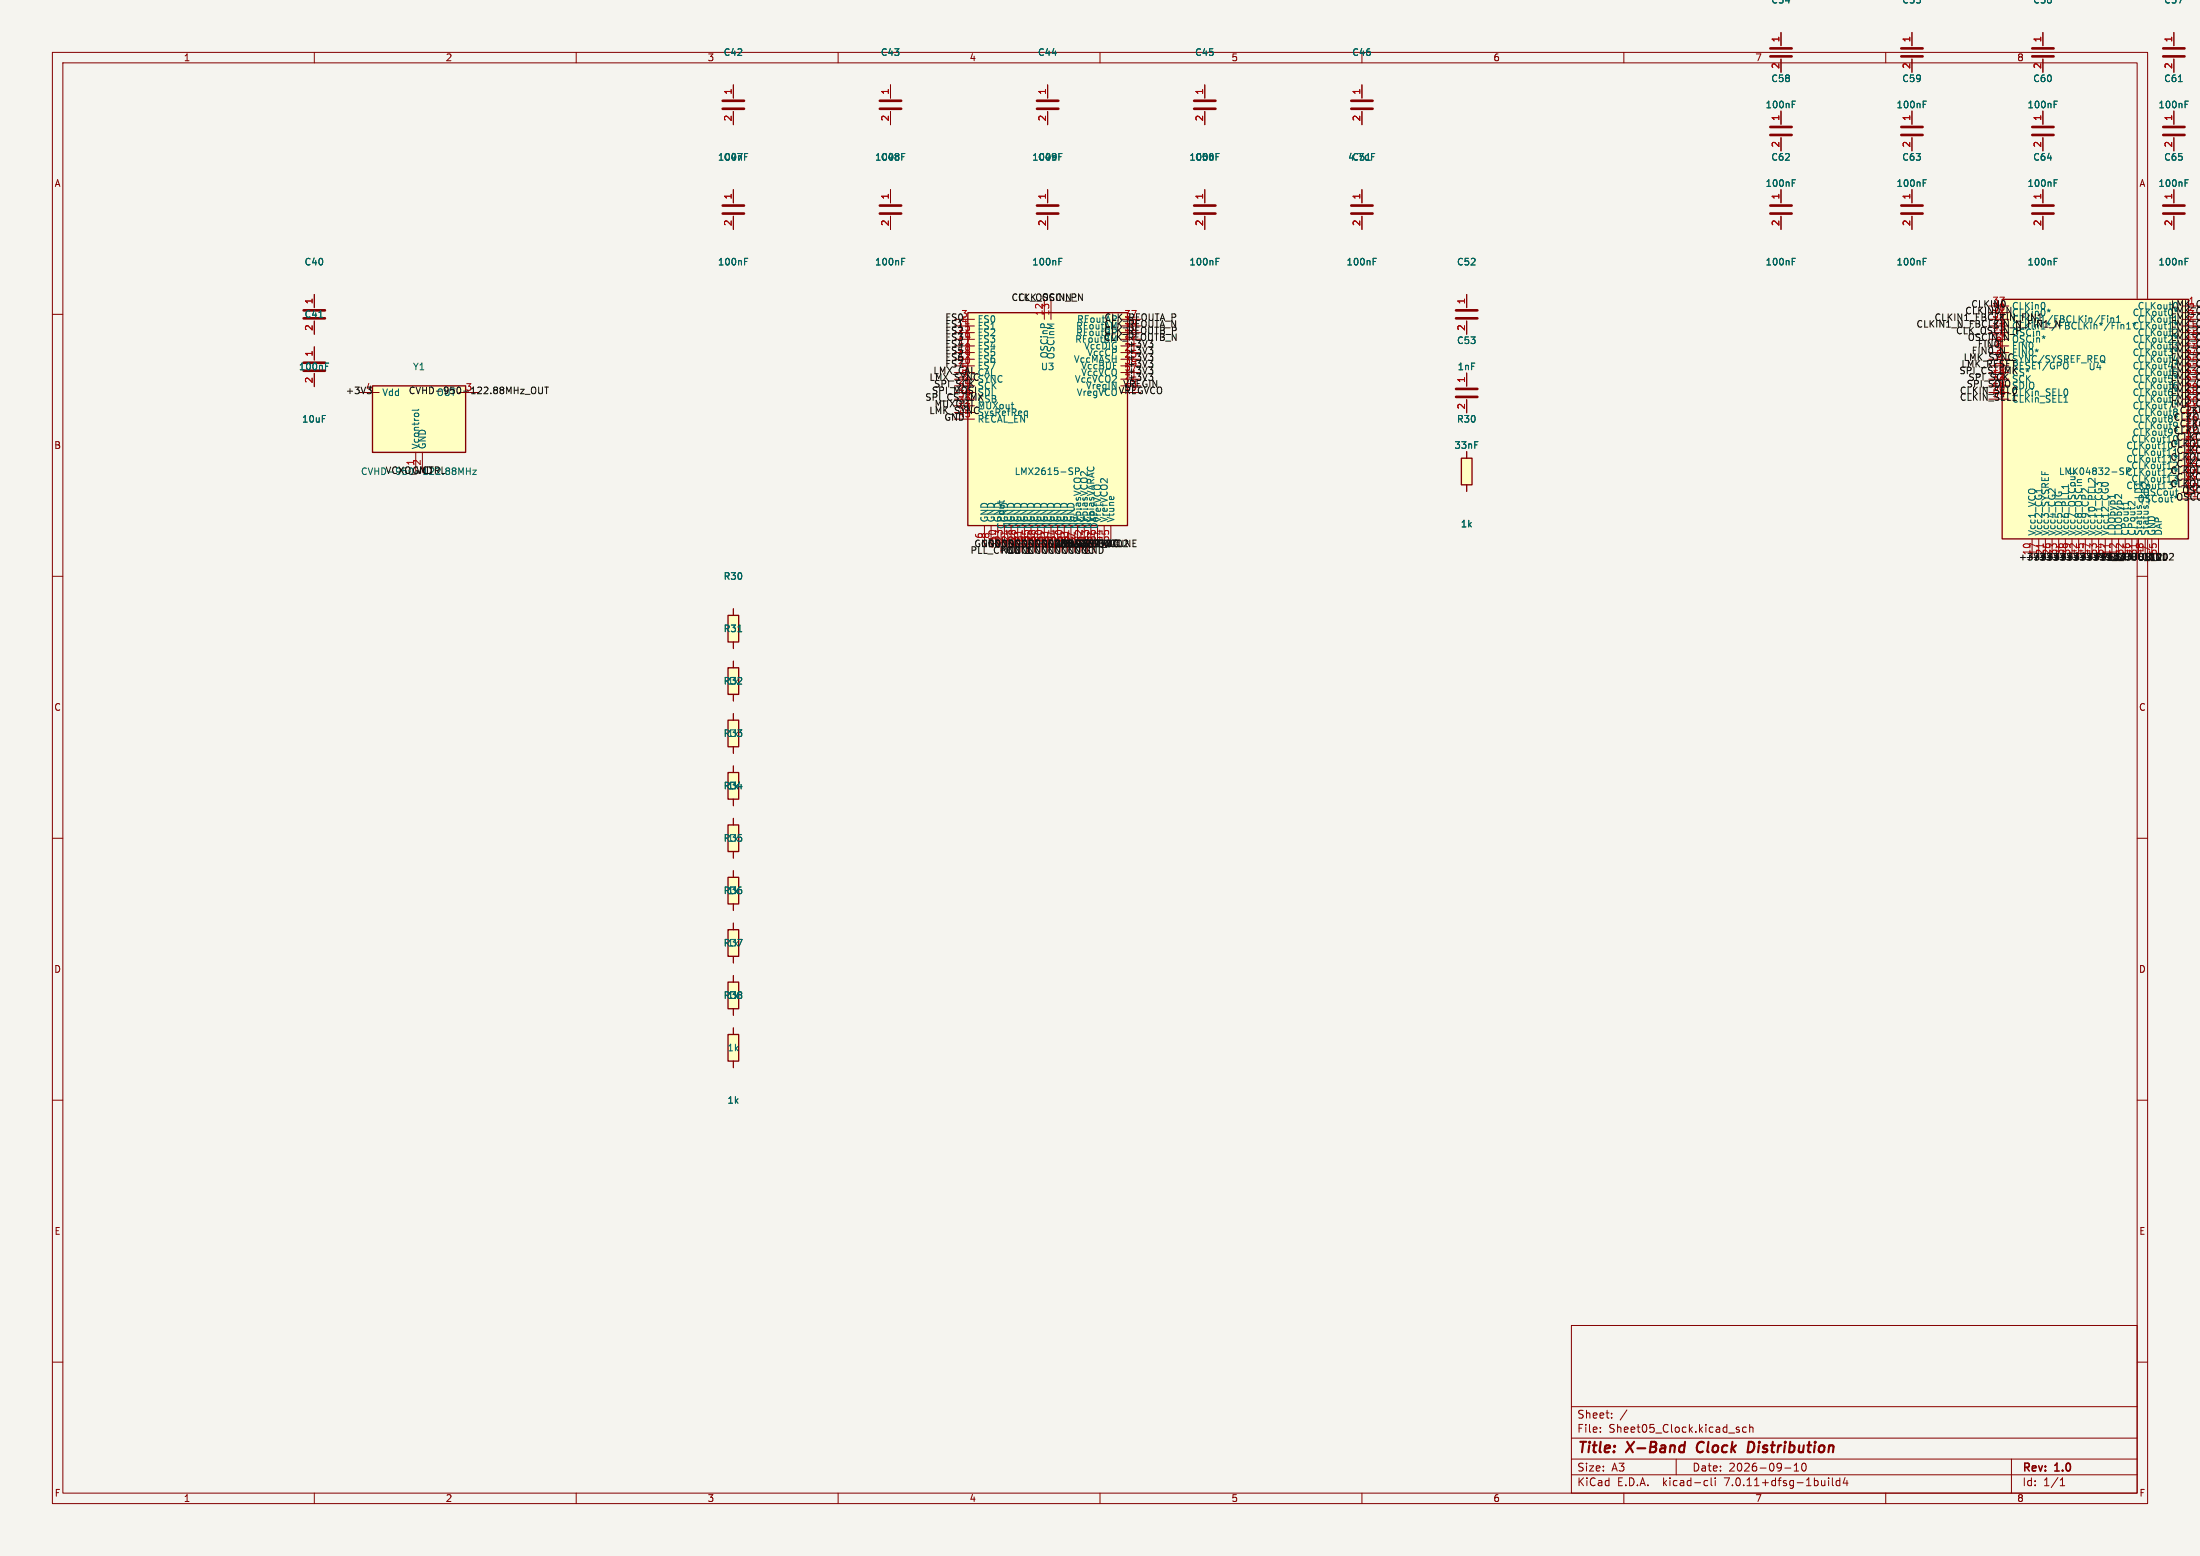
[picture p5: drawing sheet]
<svg xmlns="http://www.w3.org/2000/svg" width="420mm" height="297mm" viewBox="0 0 420 297" stroke-linecap="round" stroke-linejoin="round" font-family="sans-serif">
<path d="M0 0h420v297h-420z" fill="#f5f4ef" stroke="#f5f4ef" stroke-width=".19"/>
<g fill="none" stroke="#840000" stroke-width=".19">
<path d="M10 10h400v277h-400zM12 12h396v273h-396zM60 10v2M110 10v2M140 16.2v2.5M160 10v2M170 16.2v2.5M200 16.2v2.5M210 10v2M230 16.2v2.5M260 10v2M260 16.2v2.5"/>
<path d="M310 10v2M340 6.2v2.5M340 11.3v2.5M360 10v2M365 6.2v2.5M365 11.3v2.5M390 6.2v2.5M390 11.3v2.5M415 6.2v2.5M415 11.3v2.5M140 21.3v2.5M140 36.2v2.5"/>
<path d="M170 21.3v2.5M170 36.2v2.5M200 21.3v2.5M200 36.2v2.5M230 21.3v2.5M230 36.2v2.5M260 21.3v2.5M260 36.2v2.5M340 21.2v2.5M340 26.3v2.5M340 36.2v2.5M365 21.2v2.5"/>
<path d="M365 26.3v2.5M365 36.2v2.5M390 21.2v2.5M390 26.3v2.5M390 36.2v2.5M415 21.2v2.5M415 26.3v2.5M415 36.2v2.5M10 60h2M60 56.2v2.5M140 41.3v2.5M170 41.3v2.5"/>
<path d="M199.4 57.1v3.9M200 41.3v2.5M200.6 57.1v3.9M230 41.3v2.5M260 41.3v2.5M280 56.2v2.5M340 41.3v2.5M365 41.3v2.5M379.7 58.4h3.8M379.7 59.7h3.8M390 41.3v2.5M415 41.3v2.5"/>
<path d="M416.5 58.4h3.5M416.5 59.7h3.5M60 61.3v2.5M60 66.2v2.5M60 71.3v2.5M68.6 74.9h3.8M87.6 74.9h3.8M182.2 74.9h3.8M182.2 66h3.8M182.2 67.3h3.8M182.2 63.5h3.8M182.2 64.8h3.8"/>
<path d="M182.2 71.1h3.8M182.2 72.4h3.8M182.2 73.7h3.8M182.2 68.6h3.8M182.2 69.8h3.8M182.2 76.2h3.8M182.2 61h3.8M182.2 77.5h3.8M182.2 62.2h3.8M182.2 78.7h3.8M214 74.9h3.8M214 66h3.8"/>
<path d="M214 67.3h3.8M214 63.5h3.8M214 64.8h3.8M214 71.1h3.8M214 72.4h3.8M214 73.7h3.8M214 68.6h3.8M214 69.8h3.8M214 61h3.8M214 62.2h3.8M280 61.3v2.5M280 71.2v2.5"/>
<path d="M280 76.3v2.5M379.7 74.9h3.8M379.7 66h3.8M379.7 67.3h3.8M379.7 63.5h3.8M379.7 64.8h3.8M379.7 71.1h3.8M379.7 72.4h3.8M379.7 73.7h3.8M379.7 68.6h3.8M379.7 69.8h3.8M379.7 76.2h3.8"/>
<path d="M379.7 61h3.8M379.7 62.2h3.8M416.5 74.9h3.5M416.5 66h3.5M416.5 67.3h3.5M416.5 63.5h3.5M416.5 64.8h3.5M416.5 71.1h3.5M416.5 72.4h3.5M416.5 73.7h3.5M416.5 68.6h3.5M416.5 69.8h3.5"/>
<path d="M416.5 76.2h3.5M416.5 61h3.5M416.5 77.5h3.5M416.5 62.2h3.5M416.5 78.7h3.5M79.4 86.4v3.8M80.6 86.4v3.8M182.2 80h3.8M280 86.2v1.3M280 92.5v1.3M416.5 94h3.5M416.5 95.2h3.5"/>
<path d="M416.5 81.3h3.5M416.5 82.5h3.5M416.5 80h3.5M416.5 83.8h3.5M416.5 85.1h3.5M416.5 86.4h3.5M416.5 87.6h3.5M416.5 91.4h3.5M416.5 92.7h3.5M416.5 88.9h3.5M416.5 90.2h3.5M10 110h2"/>
<path d="M140 116.2v1.3M187.9 100.3v3.8M189.2 100.3v3.8M190.5 100.3v3.8M191.1 101.6v3.8M191.7 100.3v3.8M192.4 101.6v3.8M193 100.3v3.8M193.7 101.6v3.8M194.3 100.3v3.8M194.9 101.6v3.8M195.6 100.3v3.8"/>
<path d="M196.2 101.6v3.8M196.8 100.3v3.8M197.5 101.6v3.8M198.1 100.3v3.8M198.7 101.6v3.8M199.4 100.3v3.8M200 101.6v3.8M200.6 100.3v3.8M201.3 101.6v3.8M201.9 100.3v3.8M202.5 101.6v3.8M203.2 100.3v3.8"/>
<path d="M203.8 101.6v3.8M204.4 100.3v3.8M205.1 101.6v3.8M205.7 100.3v3.8M206.4 101.6v3.8M207 100.3v3.8M207.6 101.6v3.8M208.3 100.3v3.8M208.9 101.6v3.8M209.5 100.3v3.8M210.8 100.3v3.8M212.1 100.3v3.8"/>
<path d="M387.9 102.9v3.8M389.2 102.9v3.8M390.5 102.9v3.8M391.7 102.9v3.8M393 102.9v3.8M394.3 102.9v3.8M395.6 102.9v3.8M396.8 102.9v3.8M398.1 102.9v3.8M399.4 102.9v3.8M400.6 102.9v3.8M401.9 102.9v3.8"/>
<path d="M403.2 102.9v3.8M404.4 102.9v3.8M405.7 102.9v3.8M407 102.9v3.8M408 110h2M408.3 102.9v3.8M409.5 102.9v3.8M410.8 102.9v3.8M412.1 102.9v3.8M140 122.5v1.3M140 126.2v1.3M140 132.5v1.3"/>
<path d="M140 136.2v1.3M10 160h2M140 142.5v1.3M140 146.2v1.3M140 152.5v1.3M140 156.2v1.3M408 160h2M140 162.5v1.3M140 166.2v1.3M140 172.5v1.3M140 176.2v1.3M140 182.5v1.3"/>
<path d="M140 186.2v1.3M140 192.5v1.3M140 196.2v1.3M10 210h2M140 202.5v1.3M408 210h2M10 260h2M300 253h108v32h-108zM408 260h2M300 278.5h108M300 274.5h108M300 268.5h108"/>
<path d="M305.5 273.2v.2M305.5 272.5v.1M307.7 270.5v.2M307.7 269.8v.1M310.6 269.1l-1.3 1.9M320 278.5v3M331.7 272.9l.3 .1 .1 .2-.2 .2h-.3M331.7 272.4l.3 .1M333.4 272.5l-.5-.1-.2 .3 .1 .6h.6M334 272.5l.2-.1 .4 .1 .1 .9M334 271.9v1.5M342.5 279.7l.4-.4v1.5"/>
<path d="M344.2 279.4l.1-.1a.8 .8 0 0 1 .5 .7 .8 .8 0 0 1-.5 .8 1 1 0 0 1-.1-1.4zM384 278.5v6.5M60 285v2M110 285v2M160 285v2M210 285v2M260 285v2M300 281.5h108M310 285v2M325.6 282.6l.4 .1M326 283.5l-.4 .1M326.7 282.1v1.3l.2 .2"/>
<path d="M327.4 282.1v.1M327.4 282.6v1M340.7 280.2h1.2M342.5 280.8h.9M349.1 282.1v.1M349.1 282.6v1M349.8 282.1v1.3l.2 .2M351.2 282.7l-.4-.1-.3 .3 .2 .6h.5M351.2 282.1v1.5M352.2 282l-.3 1.1h.9M352.6 282.6v1M360 285v2"/>
<path d="M393.3 283.6h.9M393.3 282.5l.4-.4v1.5"/>
</g>
<path d="M321.7 275.2l-.3 2M324.2 275.5a1.27 1.27 0 0 0 0 1.6M334.6 275.3l-.7-.1-.3 2h.5l.5-.3" fill="none" stroke="#840000" stroke-width=".4"/>
<g fill="#ffffc2" stroke="#ffffc2" stroke-width=".19">
<path d="M279 87.5h2v5h-2z"/>
<path d="M139 117.5h2v5h-2z"/>
<path d="M71.1 73.7h17.8v12.7h-17.8z"/>
<path d="M382.2 57.1h35.6v45.8h-35.6z"/>
<path d="M184.8 59.7h30.4v40.6h-30.4z"/>
<path d="M139 127.5h2v5h-2z"/>
<path d="M139 187.5h2v5h-2z"/>
<path d="M139 167.5h2v5h-2z"/>
<path d="M139 177.5h2v5h-2z"/>
<path d="M139 197.5h2v5h-2z"/>
<path d="M139 147.5h2v5h-2z"/>
<path d="M139 137.5h2v5h-2z"/>
<path d="M139 157.5h2v5h-2z"/>
</g>
<g fill="none" stroke="#840000" stroke-width=".25">
<path d="M184.8 59.7h30.4v40.6h-30.4zM382.2 57.1h35.6v45.8h-35.6zM71.1 73.7h17.8v12.7h-17.8zM279 87.5h2v5h-2zM139 117.5h2v5h-2zM139 127.5h2v5h-2zM139 137.5h2v5h-2zM139 147.5h2v5h-2zM139 157.5h2v5h-2zM139 167.5h2v5h-2zM139 177.5h2v5h-2zM139 187.5h2v5h-2z"/>
<path d="M139 197.5h2v5h-2z"/>
</g>
<g fill="none" stroke="#840000" stroke-width=".51">
<path d="M138 19.2h4M168 19.2h4M198 19.2h4M228 19.2h4M258 19.2h4M338 10.8h4M338 9.2h4M363 10.8h4M363 9.2h4M388 10.8h4M388 9.2h4M413 10.8h4"/>
<path d="M413 9.2h4M138 20.8h4M138 39.2h4M168 20.8h4M168 39.2h4M198 20.8h4M198 39.2h4M228 20.8h4M228 39.2h4M258 20.8h4M258 39.2h4M338 39.2h4"/>
<path d="M338 25.8h4M338 24.2h4M363 39.2h4M363 25.8h4M363 24.2h4M388 39.2h4M388 25.8h4M388 24.2h4M413 39.2h4M413 25.8h4M413 24.2h4M58 59.2h4"/>
<path d="M138 40.8h4M168 40.8h4M198 40.8h4M228 40.8h4M258 40.8h4M278 59.2h4M338 40.8h4M363 40.8h4M388 40.8h4M413 40.8h4M58 60.8h4M58 70.8h4"/>
<path d="M58 69.2h4M278 75.8h4M278 74.2h4M278 60.8h4"/>
</g>
<g fill="none" stroke="#006464" stroke-width=".19">
<path d="M342.1 19.9h.5M342.1 19.3h.7M367.1 19.9h.5M367.1 19.3h.7M392.1 19.9h.5M392.1 19.3h.7M415.9 15.6h.7M417.1 19.9h.5M417.1 19.3h.7M142.1 29.9h.5M142.1 29.3h.7M172.1 29.9h.5"/>
<path d="M172.1 29.3h.7M202.1 29.9h.5M202.1 29.3h.7M232.1 29.9h.5M232.1 29.3h.7M261.8 29.3h.6M342.1 34.9h.5M342.1 34.3h.7M367.1 34.9h.5M367.1 34.3h.7M392.1 34.9h.5M392.1 34.3h.7"/>
<path d="M417.1 34.9h.5M417.1 34.3h.7M142.1 49.9h.5M142.1 49.3h.7M172.1 49.9h.5M172.1 49.3h.7M202.1 49.9h.5M202.1 49.3h.7M232.1 49.9h.5M232.1 49.3h.7M262.1 49.9h.5M262.1 49.3h.7"/>
<path d="M342.1 49.9h.5M342.1 49.3h.7M367.1 49.9h.5M367.1 49.3h.7M390.3 58l.1 .5M390.8 59.2l.3 .1M391.1 59v.3M391.1 59.3l-.2 .2M391.1 59.3l.2 .2M391.4 59.2l-.3 .1M392.1 49.9h.5M392.1 49.3h.7"/>
<path d="M417.1 49.9h.5M417.1 49.3h.7M60.9 60.6h.7M62.1 69.9h.5M62.1 69.3h.7M79.2 78.9h.6M79.9 78.1l-.1 .2h-1.1M193 77.2h.5M195.8 78.5h.3M196.1 78.5v1.2M389.1 66.8l-.3 .1M390.4 64.3l-.3 .1"/>
<path d="M394 76.8h.7M394.6 74.4l.1 .3-.1 .7M401.3 60.9h.4M401.3 60.3h.6M401.8 69.2l.1 .1M402.4 60.3v.1M402.4 60.7v.8M403 60.7v.8M403 60.8l.1-.1h.4v.8M404.1 61.5h.7M404.1 60.6l.3-.3v1.2M404.3 61.5v.2"/>
<path d="M404.3 62v.8M404.9 62v.8M404.9 62.1l.2-.1h.3v.8M406 62.8h.7M406 61.9l.4-.4v1.3M87.6 90.6v-1.3l.4 .9 .4-.9v1.3M89 89.3v1.3M89 89.9h.8M89.8 89.3v1.3M90.3 89.7h.6l-.6 .9h.6M204.6 89.3l.2 .1M204.7 90l.1 .2-.1 .3"/>
<path d="M205.3 90l.6-.1 .1-.2v-.3l-.7-.1v1.3M206.4 90.1h.4M394.9 92.9h-1.3l.3 .2M396.7 91.5h.7M397.9 93.4l.8 .7M398.7 91.4v.4M399.9 91.3v.8l-.7-.7M401 92.1l.2 .2M401.3 92.3l.4-.2 .7 .2M404.9 89.9l.4 .1M404.9 89.3l.5 .1M405.3 90.5l-.4 .1"/>
<path d="M406.3 96l.2-.3 .3 .1 .8 .7M140.9 120.6h.7"/>
</g>
<path d="M190.8 101.3h.3M204 101.3v.7M207.3 101.3h.3" fill="none" stroke="#a90000" stroke-width=".19"/>
<g fill="none" stroke="#0f0f0f" stroke-width=".19">
<path d="M206.6 56.1v1.3l-.7-1.3v1.3M101.5 74.1l.2-.2a.43 .43 0 0 1 .6 .4v.4a.42 .42 0 0 1-.4 .5 .42 .42 0 0 1-.5-.5zM102.8 73.9v1l.3 .3h.2l.3-.3v-1M104 73.9h.7M104.3 73.9v1.3M180.8 65v1.3M217 67.5h.8l-.4 .5 .3 .1 .1 .2v.3l-.3 .2M217 68.8h.8l-.4 .5h.3l.1 .2v.3l-.3 .3M217 70.1h.8l-.4 .5h.3l.1 .2v.3l-.3 .2M217 71.3h.8l-.4 .5 .3 .1 .1 .5M217.1 67.5h.1M217.1 68.7l.1 .1"/>
<path d="M217.1 70l.1 .1M217.1 71.3h.1M217.8 67v.3l-.3 .2M218.1 66.3l.5 1.2 .4-1.2M218.1 67.5l.5 1.3 .4-1.3M218.1 68.8l.5 1.3 .4-1.3M218.1 70.1l.5 1.2 .4-1.2M218.1 71.3l.5 1.3 .4-1.3M219.3 67.5h.8l-.4 .5 .3 .1 .1 .2v.3l-.3 .2M219.3 66.3h.8l-.4 .4M219.3 68.8h.8l-.4 .5h.3l.1 .2v.3l-.3 .3M219.3 70.1h.8l-.4 .5h.3l.1 .2v.3l-.3 .2"/>
<path d="M219.3 71.3h.8l-.4 .5 .3 .1 .1 .5M219.3 67.4l.2 .1M219.3 68.7l.2 .1M219.3 69.9l.2 .2M219.3 71.2l.2 .1M219.8 66.7l.3 .3v.3l-.3 .2M220.1 66l-.3 .3M209.9 104.4v1.2l.6-.2M385.7 106.4h1M391.7 105.6l-.4 1.3 .2-.2v-.3M391.7 106.4l-.1 .4-.5 .1M392.1 105.6l.4 1.3"/>
<path d="M392.2 106.8l.2 .1M392.5 105.9v1M392.8 106.4v.3l-.3 .2M393 105.6l-.5 1.3M393 106.4v.3l-.2 .2-.8-.1M393.4 105.6l.4 1.3M393.5 106.8l.2 .1M393.8 105.9v1M394 106.4v.3l-.2 .2M394.2 105.6l-.4 1.3M394.3 106.4v.3l-.3 .2-.7-.1M394.6 105.6l.5 1.3"/>
<path d="M394.8 106.8l.1 .1M395.1 105.9v1M395.3 106.4v.3l-.2 .2M395.5 105.6l-.4 1.3M395.6 106.4v.3l-.3 .2-.8-.1M395.9 105.6l.4 1.3-.5-.1M396 106.8l.2 .1"/>
</g>
<g font-size="2.8" fill="#840000">
<text x="301" y="277.9">Title:</text>
<text x="310.6" y="277.9">X-Band</text>
<text x="324.8" y="277.9">Clock</text>
<text x="335.3" y="277.9">Distribution</text>
</g>
<g font-size="2.1" fill="#840000">
<text x="301" y="273.7">File:</text>
<text x="301" y="271">Sheet:</text>
<text x="307.1" y="273.7">Sheet05_Clock.kicad_sch</text>
<text x="301" y="281.1">Size:</text>
<text x="307.6" y="281.1">A3</text>
<text x="323" y="281.1">Date:</text>
<text x="330" y="281.1">2026-09-10</text>
<text x="386" y="281.3">Rev:</text>
<text x="392.4" y="281.3">1.0</text>
<text x="301" y="283.9">KiCad</text>
<text x="308.7" y="283.9">E.D.A.</text>
<text x="317.6" y="283.9">kicad-cli</text>
<text x="329.5" y="283.9">7.0.11+dfsg-1build4</text>
<text x="386" y="283.9">Id:</text>
<text x="390.1" y="283.9">1/1</text>
</g>
<g font-size="1.8" fill="#006464">
<text x="338.1" y=".9">C54</text>
<text x="363.1" y=".9">C55</text>
<text x="388.1" y=".9">C56</text>
<text x="413.1" y=".9">C57</text>
<text x="138.1" y="10.9">C42</text>
<text x="168.1" y="10.9">C43</text>
<text x="198.1" y="10.9">C44</text>
<text x="228.1" y="10.9">C45</text>
<text x="258.1" y="10.9">C46</text>
<text x="338.1" y="15.9">C58</text>
<text x="363.1" y="15.9">C59</text>
<text x="388.1" y="15.9">C60</text>
<text x="413.1" y="15.9">C61</text>
<text x="337" y="20.9">100nF</text>
<text x="362" y="20.9">100nF</text>
<text x="387" y="20.9">100nF</text>
<text x="412" y="20.9">100nF</text>
<text x="137" y="30.9">100nF</text>
<text x="138.1" y="30.9">C47</text>
<text x="167" y="30.9">100nF</text>
<text x="168.1" y="30.9">C48</text>
<text x="197" y="30.9">100nF</text>
<text x="198.1" y="30.9">C49</text>
<text x="227" y="30.9">100nF</text>
<text x="228.1" y="30.9">C50</text>
<text x="257.3" y="30.9">4.7uF</text>
<text x="258.1" y="30.9">C51</text>
<text x="337" y="35.9">100nF</text>
<text x="338.1" y="30.9">C62</text>
<text x="362" y="35.9">100nF</text>
<text x="363.1" y="30.9">C63</text>
<text x="387" y="35.9">100nF</text>
<text x="388.1" y="30.9">C64</text>
<text x="412" y="35.9">100nF</text>
<text x="413.1" y="30.9">C65</text>
<text x="58.1" y="50.9">C40</text>
<text x="137" y="50.9">100nF</text>
<text x="167" y="50.9">100nF</text>
<text x="197" y="50.9">100nF</text>
<text x="227" y="50.9">100nF</text>
<text x="257" y="50.9">100nF</text>
<text x="278.1" y="50.9">C52</text>
<text x="337" y="50.9">100nF</text>
<text x="362" y="50.9">100nF</text>
<text x="387" y="50.9">100nF</text>
<text x="412" y="50.9">100nF</text>
<text x="58.1" y="60.9">C41</text>
<text x="186.5" y="64.4">FS2</text>
<text x="186.5" y="65.6">FS3</text>
<text x="186.5" y="61.8">FS0</text>
<text x="186.5" y="63.1">FS1</text>
<text x="205.2" y="65.6">RFoutBM</text>
<text x="278.1" y="65.9">C53</text>
<text x="407" y="65.6">CLKout2*LMK_CL</text>
<text x="407" y="60.5">CLKout0*LMK_CL</text>
<text x="407" y="63.1">CLKout1*LMK_CL</text>
<text x="57" y="70.9">100nF</text>
<text x="78.7" y="70.9">Y1</text>
<text x="186.5" y="66.9">FS4</text>
<text x="186.5" y="68.2">FS5</text>
<text x="186.5" y="69.4">FS6</text>
<text x="198.6" y="70.9">U3</text>
<text x="200.2" y="68.5" transform="rotate(-90 200.2 68.5)">OSCinP</text>
<text x="201.5" y="68.7" transform="rotate(-90 201.5 68.7)">OSCinM</text>
<text x="204.9" y="69.4">VccMASH</text>
<text x="206.3" y="70.7">VccBUF</text>
<text x="206.3" y="72">VccVCO</text>
<text x="207.5" y="68.2">VccCP</text>
<text x="278.2" y="70.9">1nF</text>
<text x="398.6" y="70.9">U4</text>
<text x="407" y="68.2">CLKout3*LMK_CL</text>
<text x="407" y="70.7">CLKout4*LMK_CL</text>
<text x="72.9" y="75.8">Vdd</text>
<text x="177.3" y="72.9">LMX_SYNCSYNC</text>
<text x="205.1" y="73.2">VccVCO2</text>
<text x="207.2" y="74.5">VregIN</text>
<text x="407" y="73.2">CLKout5*LMK_CL</text>
<text x="407" y="75.8">CLKout6*LMK_CL</text>
<text x="57.6" y="80.9">10uF</text>
<text x="278.1" y="80.9">R30</text>
<text x="407" y="78.3">CLKout7*LMK_CL</text>
<text x="407" y="83.4">CLKout9*CLKOUT</text>
<text x="407" y="80.9">CLKout8*CLKOUT</text>
<text x="80.2" y="85.8" transform="rotate(-90 80.2 85.8)">Vcontrol</text>
<text x="81.5" y="85.8" transform="rotate(-90 81.5 85.8)">GND</text>
<text x="277.6" y="85.9">33nF</text>
<text x="405.8" y="85.9">CLKout10*CLKOUT</text>
<text x="405.8" y="88.5">CLKout11*CLKOUT</text>
<text x="408.2" y="85.9">B</text>
<text x="68.8" y="90.9">CVHD-950-122.88MHz</text>
<text x="193.6" y="90.9">LMX2615-SP</text>
<text x="393" y="90.9">LMK04832-SP</text>
<text x="405.8" y="93.6">CLKout13*CLKOUT</text>
<text x="405.8" y="91">CLKout12*CLKOUT</text>
<text x="188.8" y="99.8" transform="rotate(-90 188.8 99.8)">GND</text>
<text x="190.1" y="99.8" transform="rotate(-90 190.1 99.8)">GND</text>
<text x="191.3" y="99.8" transform="rotate(-90 191.3 99.8)">GND</text>
<text x="192" y="101.1" transform="rotate(-90 192 101.1)">CPout</text>
<text x="192.6" y="99.8" transform="rotate(-90 192.6 99.8)">GND</text>
<text x="193.2" y="101.1" transform="rotate(-90 193.2 101.1)">NC</text>
<text x="193.9" y="99.8" transform="rotate(-90 193.9 99.8)">GND</text>
<text x="194.5" y="101.1" transform="rotate(-90 194.5 101.1)">NC</text>
<text x="195.1" y="99.8" transform="rotate(-90 195.1 99.8)">GND</text>
<text x="195.8" y="101.1" transform="rotate(-90 195.8 101.1)">NC</text>
<text x="196.4" y="99.8" transform="rotate(-90 196.4 99.8)">GND</text>
<text x="197.1" y="101.1" transform="rotate(-90 197.1 101.1)">NC</text>
<text x="197.7" y="99.8" transform="rotate(-90 197.7 99.8)">GND</text>
<text x="198.3" y="101.1" transform="rotate(-90 198.3 101.1)">NC</text>
<text x="199" y="99.8" transform="rotate(-90 199 99.8)">GND</text>
<text x="199.6" y="101.1" transform="rotate(-90 199.6 101.1)">NC</text>
<text x="200.2" y="99.8" transform="rotate(-90 200.2 99.8)">GND</text>
<text x="200.9" y="101.1" transform="rotate(-90 200.9 101.1)">NC</text>
<text x="201.5" y="99.8" transform="rotate(-90 201.5 99.8)">GND</text>
<text x="202.1" y="101.1" transform="rotate(-90 202.1 101.1)">NC</text>
<text x="202.8" y="99.8" transform="rotate(-90 202.8 99.8)">GND</text>
<text x="203.4" y="101.1" transform="rotate(-90 203.4 101.1)">NC</text>
<text x="204" y="99.8" transform="rotate(-90 204 99.8)">GND</text>
<text x="204.7" y="101.1" transform="rotate(-90 204.7 101.1)">NC</text>
<text x="205.3" y="99.8" transform="rotate(-90 205.3 99.8)">GND</text>
<text x="205.9" y="101.1" transform="rotate(-90 205.9 101.1)">NC</text>
<text x="206.6" y="99.8" transform="rotate(-90 206.6 99.8)">VbiasVCO</text>
<text x="207.2" y="101.1" transform="rotate(-90 207.2 101.1)">NC</text>
<text x="207.8" y="99.8" transform="rotate(-90 207.8 99.8)">VbiasVCO2</text>
<text x="208.5" y="101.1" transform="rotate(-90 208.5 101.1)">NC</text>
<text x="209.1" y="99.8" transform="rotate(-90 209.1 99.8)">VbiasVARAC</text>
<text x="209.8" y="101.1" transform="rotate(-90 209.8 101.1)">DAP</text>
<text x="210.4" y="99.8" transform="rotate(-90 210.4 99.8)">VrefVCO</text>
<text x="211.7" y="99.8" transform="rotate(-90 211.7 99.8)">VrefVCO2</text>
<text x="212.9" y="99.8" transform="rotate(-90 212.9 99.8)">Vtune</text>
<text x="278.8" y="100.9">1k</text>
<text x="388.8" y="102.4" transform="rotate(-90 388.8 102.4)">Vcc1_VCO</text>
<text x="390.1" y="102.4" transform="rotate(-90 390.1 102.4)">Vcc2_CG1</text>
<text x="391.3" y="102.4" transform="rotate(-90 391.3 102.4)">Vcc3_SYSREF</text>
<text x="392.6" y="102.4" transform="rotate(-90 392.6 102.4)">Vcc4_CG2</text>
<text x="393.9" y="102.4" transform="rotate(-90 393.9 102.4)">Vcc5_DIG</text>
<text x="395.1" y="102.4" transform="rotate(-90 395.1 102.4)">Vcc6_PLL1</text>
<text x="396.4" y="102.4" transform="rotate(-90 396.4 102.4)">Vcc7_OSCout</text>
<text x="397.7" y="102.4" transform="rotate(-90 397.7 102.4)">Vcc8_OSCin</text>
<text x="399" y="102.4" transform="rotate(-90 399 102.4)">Vcc9_CP2</text>
<text x="400.2" y="102.4" transform="rotate(-90 400.2 102.4)">Vcc10_PLL2</text>
<text x="401.5" y="102.4" transform="rotate(-90 401.5 102.4)">Vcc11_CG3</text>
<text x="402.8" y="102.4" transform="rotate(-90 402.8 102.4)">Vcc12_CG0</text>
<text x="404" y="102.4" transform="rotate(-90 404 102.4)">LDObyp1</text>
<text x="405.3" y="102.4" transform="rotate(-90 405.3 102.4)">LDObyp2</text>
<text x="406.6" y="102.4" transform="rotate(-90 406.6 102.4)">CPout1</text>
<text x="407.8" y="102.4" transform="rotate(-90 407.8 102.4)">CPout2</text>
<text x="409.1" y="102.4" transform="rotate(-90 409.1 102.4)">Status_LD1</text>
<text x="410.4" y="102.4" transform="rotate(-90 410.4 102.4)">Status_LD2</text>
<text x="411.7" y="102.4" transform="rotate(-90 411.7 102.4)">GND</text>
<text x="412.9" y="102.4" transform="rotate(-90 412.9 102.4)">DAP</text>
<text x="138.1" y="110.9">R30</text>
<text x="138.1" y="120.9">R31</text>
<text x="138.1" y="130.9">R32</text>
<text x="138.8" y="130.9">1k</text>
<text x="138.1" y="140.9">R33</text>
<text x="138.8" y="140.9">1k</text>
<text x="138.1" y="150.9">R34</text>
<text x="138.8" y="150.9">1k</text>
<text x="138.1" y="160.9">R35</text>
<text x="138.8" y="160.9">1k</text>
<text x="138.1" y="170.9">R36</text>
<text x="138.8" y="170.9">1k</text>
<text x="138.1" y="180.9">R37</text>
<text x="138.8" y="180.9">1k</text>
<text x="138.1" y="190.9">R38</text>
<text x="138.8" y="190.9">1k</text>
<text x="138.8" y="200.9">1k</text>
<text x="138.8" y="210.9">1k</text>
</g>
<g font-size="1.8" fill="#840000">
<text x="35" y="11.9">1</text>
<text x="85" y="11.9">2</text>
<text x="135" y="11.9">3</text>
<text x="185" y="11.9">4</text>
<text x="235" y="11.9">5</text>
<text x="285" y="11.9">6</text>
<text x="335" y="11.9">7</text>
<text x="385" y="11.9">8</text>
<text x="10.3" y="35.9">A</text>
<text x="408.3" y="35.9">A</text>
<text x="10.3" y="85.9">B</text>
<text x="10.3" y="135.9">C</text>
<text x="408.2" y="135.9">C</text>
<text x="10.3" y="185.9">D</text>
<text x="408.2" y="185.9">D</text>
<text x="10.3" y="235.9">E</text>
<text x="408.3" y="235.9">E</text>
<text x="10.3" y="285.9">F</text>
<text x="35" y="286.9">1</text>
<text x="85" y="286.9">2</text>
<text x="135" y="286.9">3</text>
<text x="185" y="286.9">4</text>
<text x="235" y="286.9">5</text>
<text x="285" y="286.9">6</text>
<text x="335" y="286.9">7</text>
<text x="385" y="286.9">8</text>
<text x="408.3" y="285.9">F</text>
</g>
<g font-size="1.8" fill="#a90000">
<text x="339.7" y="8.2" transform="rotate(-90 339.7 8.2)">1</text>
<text x="364.7" y="8.2" transform="rotate(-90 364.7 8.2)">1</text>
<text x="389.7" y="8.2" transform="rotate(-90 389.7 8.2)">1</text>
<text x="414.7" y="8.2" transform="rotate(-90 414.7 8.2)">1</text>
<text x="339.7" y="13.2" transform="rotate(-90 339.7 13.2)">2</text>
<text x="364.7" y="13.2" transform="rotate(-90 364.7 13.2)">2</text>
<text x="389.7" y="13.2" transform="rotate(-90 389.7 13.2)">2</text>
<text x="414.7" y="13.2" transform="rotate(-90 414.7 13.2)">2</text>
<text x="139.7" y="23.2" transform="rotate(-90 139.7 23.2)">2</text>
<text x="139.7" y="18.2" transform="rotate(-90 139.7 18.2)">1</text>
<text x="169.7" y="23.2" transform="rotate(-90 169.7 23.2)">2</text>
<text x="169.7" y="18.2" transform="rotate(-90 169.7 18.2)">1</text>
<text x="199.7" y="23.2" transform="rotate(-90 199.7 23.2)">2</text>
<text x="199.7" y="18.2" transform="rotate(-90 199.7 18.2)">1</text>
<text x="229.7" y="23.2" transform="rotate(-90 229.7 23.2)">2</text>
<text x="229.7" y="18.2" transform="rotate(-90 229.7 18.2)">1</text>
<text x="259.7" y="23.2" transform="rotate(-90 259.7 23.2)">2</text>
<text x="259.7" y="18.2" transform="rotate(-90 259.7 18.2)">1</text>
<text x="339.7" y="23.2" transform="rotate(-90 339.7 23.2)">1</text>
<text x="364.7" y="23.2" transform="rotate(-90 364.7 23.2)">1</text>
<text x="389.7" y="23.2" transform="rotate(-90 389.7 23.2)">1</text>
<text x="414.7" y="23.2" transform="rotate(-90 414.7 23.2)">1</text>
<text x="339.7" y="28.2" transform="rotate(-90 339.7 28.2)">2</text>
<text x="364.7" y="28.2" transform="rotate(-90 364.7 28.2)">2</text>
<text x="389.7" y="28.2" transform="rotate(-90 389.7 28.2)">2</text>
<text x="414.7" y="28.2" transform="rotate(-90 414.7 28.2)">2</text>
<text x="139.7" y="38.2" transform="rotate(-90 139.7 38.2)">1</text>
<text x="169.7" y="38.2" transform="rotate(-90 169.7 38.2)">1</text>
<text x="199.7" y="38.2" transform="rotate(-90 199.7 38.2)">1</text>
<text x="229.7" y="38.2" transform="rotate(-90 229.7 38.2)">1</text>
<text x="259.7" y="38.2" transform="rotate(-90 259.7 38.2)">1</text>
<text x="339.7" y="38.2" transform="rotate(-90 339.7 38.2)">1</text>
<text x="364.7" y="38.2" transform="rotate(-90 364.7 38.2)">1</text>
<text x="389.7" y="38.2" transform="rotate(-90 389.7 38.2)">1</text>
<text x="414.7" y="38.2" transform="rotate(-90 414.7 38.2)">1</text>
<text x="139.7" y="43.2" transform="rotate(-90 139.7 43.2)">2</text>
<text x="169.7" y="43.2" transform="rotate(-90 169.7 43.2)">2</text>
<text x="199.7" y="43.2" transform="rotate(-90 199.7 43.2)">2</text>
<text x="229.7" y="43.2" transform="rotate(-90 229.7 43.2)">2</text>
<text x="259.7" y="43.2" transform="rotate(-90 259.7 43.2)">2</text>
<text x="339.7" y="43.2" transform="rotate(-90 339.7 43.2)">2</text>
<text x="364.7" y="43.2" transform="rotate(-90 364.7 43.2)">2</text>
<text x="389.7" y="43.2" transform="rotate(-90 389.7 43.2)">2</text>
<text x="414.7" y="43.2" transform="rotate(-90 414.7 43.2)">2</text>
<text x="59.7" y="58.2" transform="rotate(-90 59.7 58.2)">1</text>
<text x="279.7" y="58.2" transform="rotate(-90 279.7 58.2)">1</text>
<text x="59.7" y="63.2" transform="rotate(-90 59.7 63.2)">2</text>
<text x="199.1" y="60.4" transform="rotate(-90 199.1 60.4)">12</text>
<text x="200.4" y="60.4" transform="rotate(-90 200.4 60.4)">13</text>
<text x="279.7" y="63.2" transform="rotate(-90 279.7 63.2)">2</text>
<text x="59.7" y="68.2" transform="rotate(-90 59.7 68.2)">1</text>
<text x="214.6" y="69.6">34</text>
<text x="59.7" y="73.2" transform="rotate(-90 59.7 73.2)">2</text>
<text x="279.7" y="73.2" transform="rotate(-90 279.7 73.2)">1</text>
<text x="279.7" y="78.2" transform="rotate(-90 279.7 78.2)">2</text>
<text x="192.8" y="103.5" transform="rotate(-90 192.8 103.5)">24</text>
<text x="194" y="103.5" transform="rotate(-90 194 103.5)">28</text>
<text x="196.6" y="103.5" transform="rotate(-90 196.6 103.5)">35</text>
<text x="199.1" y="103.5" transform="rotate(-90 199.1 103.5)">40</text>
<text x="201.7" y="103.5" transform="rotate(-90 201.7 103.5)">54</text>
<text x="202.9" y="103.5" transform="rotate(-90 202.9 103.5)">60</text>
<text x="209.3" y="103.5" transform="rotate(-90 209.3 103.5)">56</text>
</g>
<g font-size="1.8" fill="#0f0f0f">
<text x="193" y="57.7">CLK_OSCIN_P</text>
<text x="376.2" y="58.9">CLKIN0</text>
<text x="380.3" y="58.2">37</text>
<text x="380.3" y="59.4">38</text>
<text x="384" y="59.3">CLKin0</text>
<text x="408" y="59.3">CLKout0LMK_CL</text>
<text x="417.7" y="58.2">1</text>
<text x="417.7" y="59.4">2</text>
<text x="180.4" y="62.7">FS1</text>
<text x="180.4" y="64">FS2</text>
<text x="180.4" y="65.3">FS3</text>
<text x="180.4" y="61.5">FS0</text>
<text x="182.8" y="63.2">15</text>
<text x="182.8" y="64.5">16</text>
<text x="182.8" y="65.8">17</text>
<text x="183.4" y="60.7">3</text>
<text x="183.4" y="62">4</text>
<text x="205.3" y="64.4">RFoutBP</text>
<text x="205.3" y="63.1">RFoutAM</text>
<text x="205.5" y="61.8">RFoutAP</text>
<text x="210.6" y="65.3">CLK_RFOUTB_N</text>
<text x="210.7" y="64">CLK_RFOUTB_P</text>
<text x="210.7" y="62.7">CLK_RFOUTA_N</text>
<text x="210.8" y="61.5">CLK_RFOUTA_P</text>
<text x="214.6" y="65.8">11</text>
<text x="214.6" y="64.5">29</text>
<text x="214.6" y="63.2">30</text>
<text x="214.6" y="62">36</text>
<text x="214.6" y="60.7">37</text>
<text x="365.8" y="62.7">CLKIN1_N_FBCLKIN_N_FIN1_N</text>
<text x="369.2" y="61.5">CLKIN1_FBCLKIN_FIN1</text>
<text x="373.3" y="64">CLK_OSCIN_P</text>
<text x="375.1" y="60.2">CLKIN0_N CLKin0*</text>
<text x="375.6" y="65.3">OSCIN_N OSCin*</text>
<text x="380.3" y="60.7">34</text>
<text x="380.3" y="62">35</text>
<text x="380.3" y="63.2">43</text>
<text x="380.3" y="64.5">44</text>
<text x="380.9" y="65.8">8</text>
<text x="384" y="61.8">CLKin1/FBCLKin/Fin1</text>
<text x="384" y="63.1">CLKin1*/FBCLKin*/Fin1*</text>
<text x="384" y="64.4">OSCin</text>
<text x="408" y="64.4">CLKout2LMK_CL</text>
<text x="408" y="61.8">CLKout1LMK_CL</text>
<text x="417.1" y="65.8">13</text>
<text x="417.1" y="63.2">15</text>
<text x="417.1" y="64.5">16</text>
<text x="417.7" y="60.7">3</text>
<text x="417.7" y="62">4</text>
<text x="178.1" y="71.6">LMX_CAL CAL</text>
<text x="180.4" y="67.8">FS5</text>
<text x="180.4" y="69.1">FS6</text>
<text x="180.4" y="70.4">FS7</text>
<text x="182.8" y="67">18</text>
<text x="182.8" y="68.3">19</text>
<text x="182.8" y="69.6">20</text>
<text x="183.4" y="70.9">5</text>
<text x="186.5" y="70.7">FS7</text>
<text x="206.8" y="66.9">VccDIG</text>
<text x="214.6" y="67">21</text>
<text x="214.6" y="68.3">25</text>
<text x="214.6" y="70.9">57</text>
<text x="215.1" y="66.5">+3V3</text>
<text x="374" y="71.6">SPI_CS_LMK</text>
<text x="374.3" y="70.4">LMK_RESET</text>
<text x="374.8" y="69.1">LMK_SYNCSYNC/SYSREF_REQ</text>
<text x="376.3" y="67.8">FIN0_N</text>
<text x="377.5" y="66.5">FIN0</text>
<text x="380.3" y="70.9">18</text>
<text x="380.9" y="69.6">5</text>
<text x="380.9" y="68.3">6</text>
<text x="380.9" y="67">9</text>
<text x="384" y="72">CS*</text>
<text x="384" y="70.7">RESET/GPO</text>
<text x="384" y="66.9">FIN0</text>
<text x="384" y="68.2">FIN0*</text>
<text x="408" y="66.9">CLKout3LMK_CL</text>
<text x="408" y="72">CLKout5LMK_CL</text>
<text x="408" y="69.4">CLKout4LMK_CL</text>
<text x="417.1" y="67">14</text>
<text x="417.1" y="70.9">22</text>
<text x="417.1" y="68.3">24</text>
<text x="417.1" y="69.6">25</text>
<text x="65.9" y="75.4">+3V3</text>
<text x="69.8" y="74.7">4</text>
<text x="77.9" y="75.4">CVHD-950-122.88MHz_OUT</text>
<text x="83.3" y="75.8">OUT</text>
<text x="88.8" y="74.7">3</text>
<text x="176.5" y="76.7">SPI_CS_LMX</text>
<text x="177.8" y="75.4">SPI_MOSI SDI</text>
<text x="178.2" y="74.2">SPI_SCK SCK</text>
<text x="178.3" y="78">MUXOUT MUXout</text>
<text x="182.8" y="73.4">26</text>
<text x="182.8" y="74.7">27</text>
<text x="182.8" y="77.2">32</text>
<text x="182.8" y="75.9">39</text>
<text x="183.4" y="72.1">9</text>
<text x="186.5" y="77.1">CSB</text>
<text x="205.5" y="75.8">VregVCO VREGVCO</text>
<text x="214.3" y="74.2">VREGIN</text>
<text x="214.6" y="73.4">14</text>
<text x="214.6" y="72.1">41</text>
<text x="214.6" y="74.7">59</text>
<text x="374" y="75.4">CLKIN_SEL0CLKin_SEL0</text>
<text x="374" y="76.7">CLKIN_SEL1CLKin_SEL1</text>
<text x="375.3" y="74.2">SPI_SDIO SDIO</text>
<text x="375.7" y="72.9">SPI_SCK SCK</text>
<text x="380.3" y="72.1">19</text>
<text x="380.3" y="73.4">20</text>
<text x="380.3" y="74.7">58</text>
<text x="380.3" y="75.9">59</text>
<text x="408" y="74.5">CLKout6LMK_CL</text>
<text x="408" y="77.1">CLKout7LMK_CL</text>
<text x="417.1" y="72.1">23</text>
<text x="417.1" y="73.4">27</text>
<text x="417.1" y="74.7">28</text>
<text x="417.1" y="75.9">29</text>
<text x="417.1" y="77.2">30</text>
<text x="177.3" y="79.2">LMK_SYNCSysRefReq</text>
<text x="180.2" y="80.5">GND</text>
<text x="182.8" y="78.5">43</text>
<text x="182.8" y="79.7">45</text>
<text x="186.5" y="80.9">RECAL_EN</text>
<text x="408" y="82.1">CLKout9 CLKOU</text>
<text x="408" y="79.6">CLKout8 CLKOU</text>
<text x="417.1" y="81">49</text>
<text x="417.1" y="82.3">50</text>
<text x="417.1" y="78.5">51</text>
<text x="417.1" y="79.7">52</text>
<text x="417.1" y="83.6">54</text>
<text x="79.1" y="89" transform="rotate(-90 79.1 89)">1</text>
<text x="80.4" y="89" transform="rotate(-90 80.4 89)">2</text>
<text x="406.8" y="84.7">CLKout10 CLKOU</text>
<text x="406.8" y="87.2">CLKout11 CLKOU</text>
<text x="406.8" y="89.8">CLKout12 CLKOU</text>
<text x="417.1" y="84.8">55</text>
<text x="417.1" y="86.1">56</text>
<text x="417.1" y="87.4">57</text>
<text x="417.1" y="88.6">62</text>
<text x="417.1" y="89.9">63</text>
<text x="73.5" y="90.7">VCXO_VCTRL</text>
<text x="78.6" y="90.7">GND</text>
<text x="406.8" y="92.3">CLKout13 CLKOU</text>
<text x="409" y="94.8">OSCout</text>
<text x="416.5" y="94.5">OSCO</text>
<text x="417.1" y="93.7">40</text>
<text x="417.1" y="95">41</text>
<text x="417.1" y="91.2">60</text>
<text x="417.1" y="92.4">61</text>
<text x="408" y="96.1">OSCout* OSCOU</text>
<text x="185.2" y="105.9">PLL_CPOUT1</text>
<text x="185.9" y="104.6">GNDGNDGNDGNDGND</text>
<text x="187.7" y="102.9" transform="rotate(-90 187.7 102.9)">6</text>
<text x="188.4" y="104.6">GNDGND</text>
<text x="189" y="102.9" transform="rotate(-90 189 102.9)">8</text>
<text x="190.2" y="103.5" transform="rotate(-90 190.2 103.5)">10</text>
<text x="190.9" y="104.8" transform="rotate(-90 190.9 104.8)">22</text>
<text x="191" y="104.6">GND</text>
<text x="191" y="105.9">NCNCNCNCNCNCNC</text>
<text x="192.1" y="104.2" transform="rotate(-90 192.1 104.2)">1</text>
<text x="193.4" y="104.2" transform="rotate(-90 193.4 104.2)">2</text>
<text x="194.7" y="104.8" transform="rotate(-90 194.7 104.8)">33</text>
<text x="195.3" y="103.5" transform="rotate(-90 195.3 103.5)">31</text>
<text x="195.9" y="104.8" transform="rotate(-90 195.9 104.8)">46</text>
<text x="197.2" y="104.8" transform="rotate(-90 197.2 104.8)">47</text>
<text x="197.8" y="103.5" transform="rotate(-90 197.8 103.5)">38</text>
<text x="198.5" y="104.8" transform="rotate(-90 198.5 104.8)">48</text>
<text x="199.7" y="104.8" transform="rotate(-90 199.7 104.8)">49</text>
<text x="200.4" y="103.5" transform="rotate(-90 200.4 103.5)">51</text>
<text x="201" y="104.8" transform="rotate(-90 201 104.8)">50</text>
<text x="202.3" y="104.8" transform="rotate(-90 202.3 104.8)">52</text>
<text x="203.6" y="104.8" transform="rotate(-90 203.6 104.8)">58</text>
<text x="204.2" y="103.5" transform="rotate(-90 204.2 103.5)">61</text>
<text x="204.8" y="104.8" transform="rotate(-90 204.8 104.8)">62</text>
<text x="205.3" y="104.6">VREFVCO</text>
<text x="205.5" y="102.9" transform="rotate(-90 205.5 102.9)">7</text>
<text x="205.9" y="104.6">VREFVCO2</text>
<text x="206.1" y="104.8" transform="rotate(-90 206.1 104.8)">63</text>
<text x="206.7" y="103.5" transform="rotate(-90 206.7 103.5)">42</text>
<text x="206.9" y="104.6">PLL_VTUNE</text>
<text x="207.4" y="104.8" transform="rotate(-90 207.4 104.8)">64</text>
<text x="208.6" y="104.8" transform="rotate(-90 208.6 104.8)">65</text>
<text x="210.5" y="103.5" transform="rotate(-90 210.5 103.5)">44</text>
<text x="211.8" y="103.5" transform="rotate(-90 211.8 103.5)">55</text>
<text x="386.6" y="107.2">+3V3</text>
<text x="387.7" y="106.1" transform="rotate(-90 387.7 106.1)">10</text>
<text x="389" y="106.1" transform="rotate(-90 389 106.1)">17</text>
<text x="390.2" y="106.1" transform="rotate(-90 390.2 106.1)">21</text>
<text x="391.5" y="106.1" transform="rotate(-90 391.5 106.1)">26</text>
<text x="392.8" y="106.1" transform="rotate(-90 392.8 106.1)">33</text>
<text x="394" y="106.1" transform="rotate(-90 394 106.1)">36</text>
<text x="395.3" y="106.1" transform="rotate(-90 395.3 106.1)">39</text>
<text x="396.6" y="106.1" transform="rotate(-90 396.6 106.1)">42</text>
<text x="396.7" y="107.2">+3V3PLL_CPOUT2</text>
<text x="397.8" y="106.1" transform="rotate(-90 397.8 106.1)">45</text>
<text x="398" y="107.2">+3V3 STATUS_LD1</text>
<text x="399.1" y="106.1" transform="rotate(-90 399.1 106.1)">47</text>
<text x="399.8" y="107.2">PLL_CPOUT1</text>
<text x="400.4" y="106.1" transform="rotate(-90 400.4 106.1)">53</text>
<text x="401.7" y="106.1" transform="rotate(-90 401.7 106.1)">64</text>
<text x="402.9" y="106.1" transform="rotate(-90 402.9 106.1)">11</text>
<text x="403.8" y="107.2">STATUS_LD2</text>
<text x="404.2" y="106.1" transform="rotate(-90 404.2 106.1)">12</text>
<text x="405.5" y="106.1" transform="rotate(-90 405.5 106.1)">32</text>
<text x="406.7" y="106.1" transform="rotate(-90 406.7 106.1)">46</text>
<text x="408" y="106.1" transform="rotate(-90 408 106.1)">31</text>
<text x="408.8" y="107.2">GND</text>
<text x="409.3" y="106.1" transform="rotate(-90 409.3 106.1)">48</text>
<text x="410.5" y="105.5" transform="rotate(-90 410.5 105.5)">7</text>
<text x="411.8" y="106.1" transform="rotate(-90 411.8 106.1)">65</text>
</g>
</svg>
